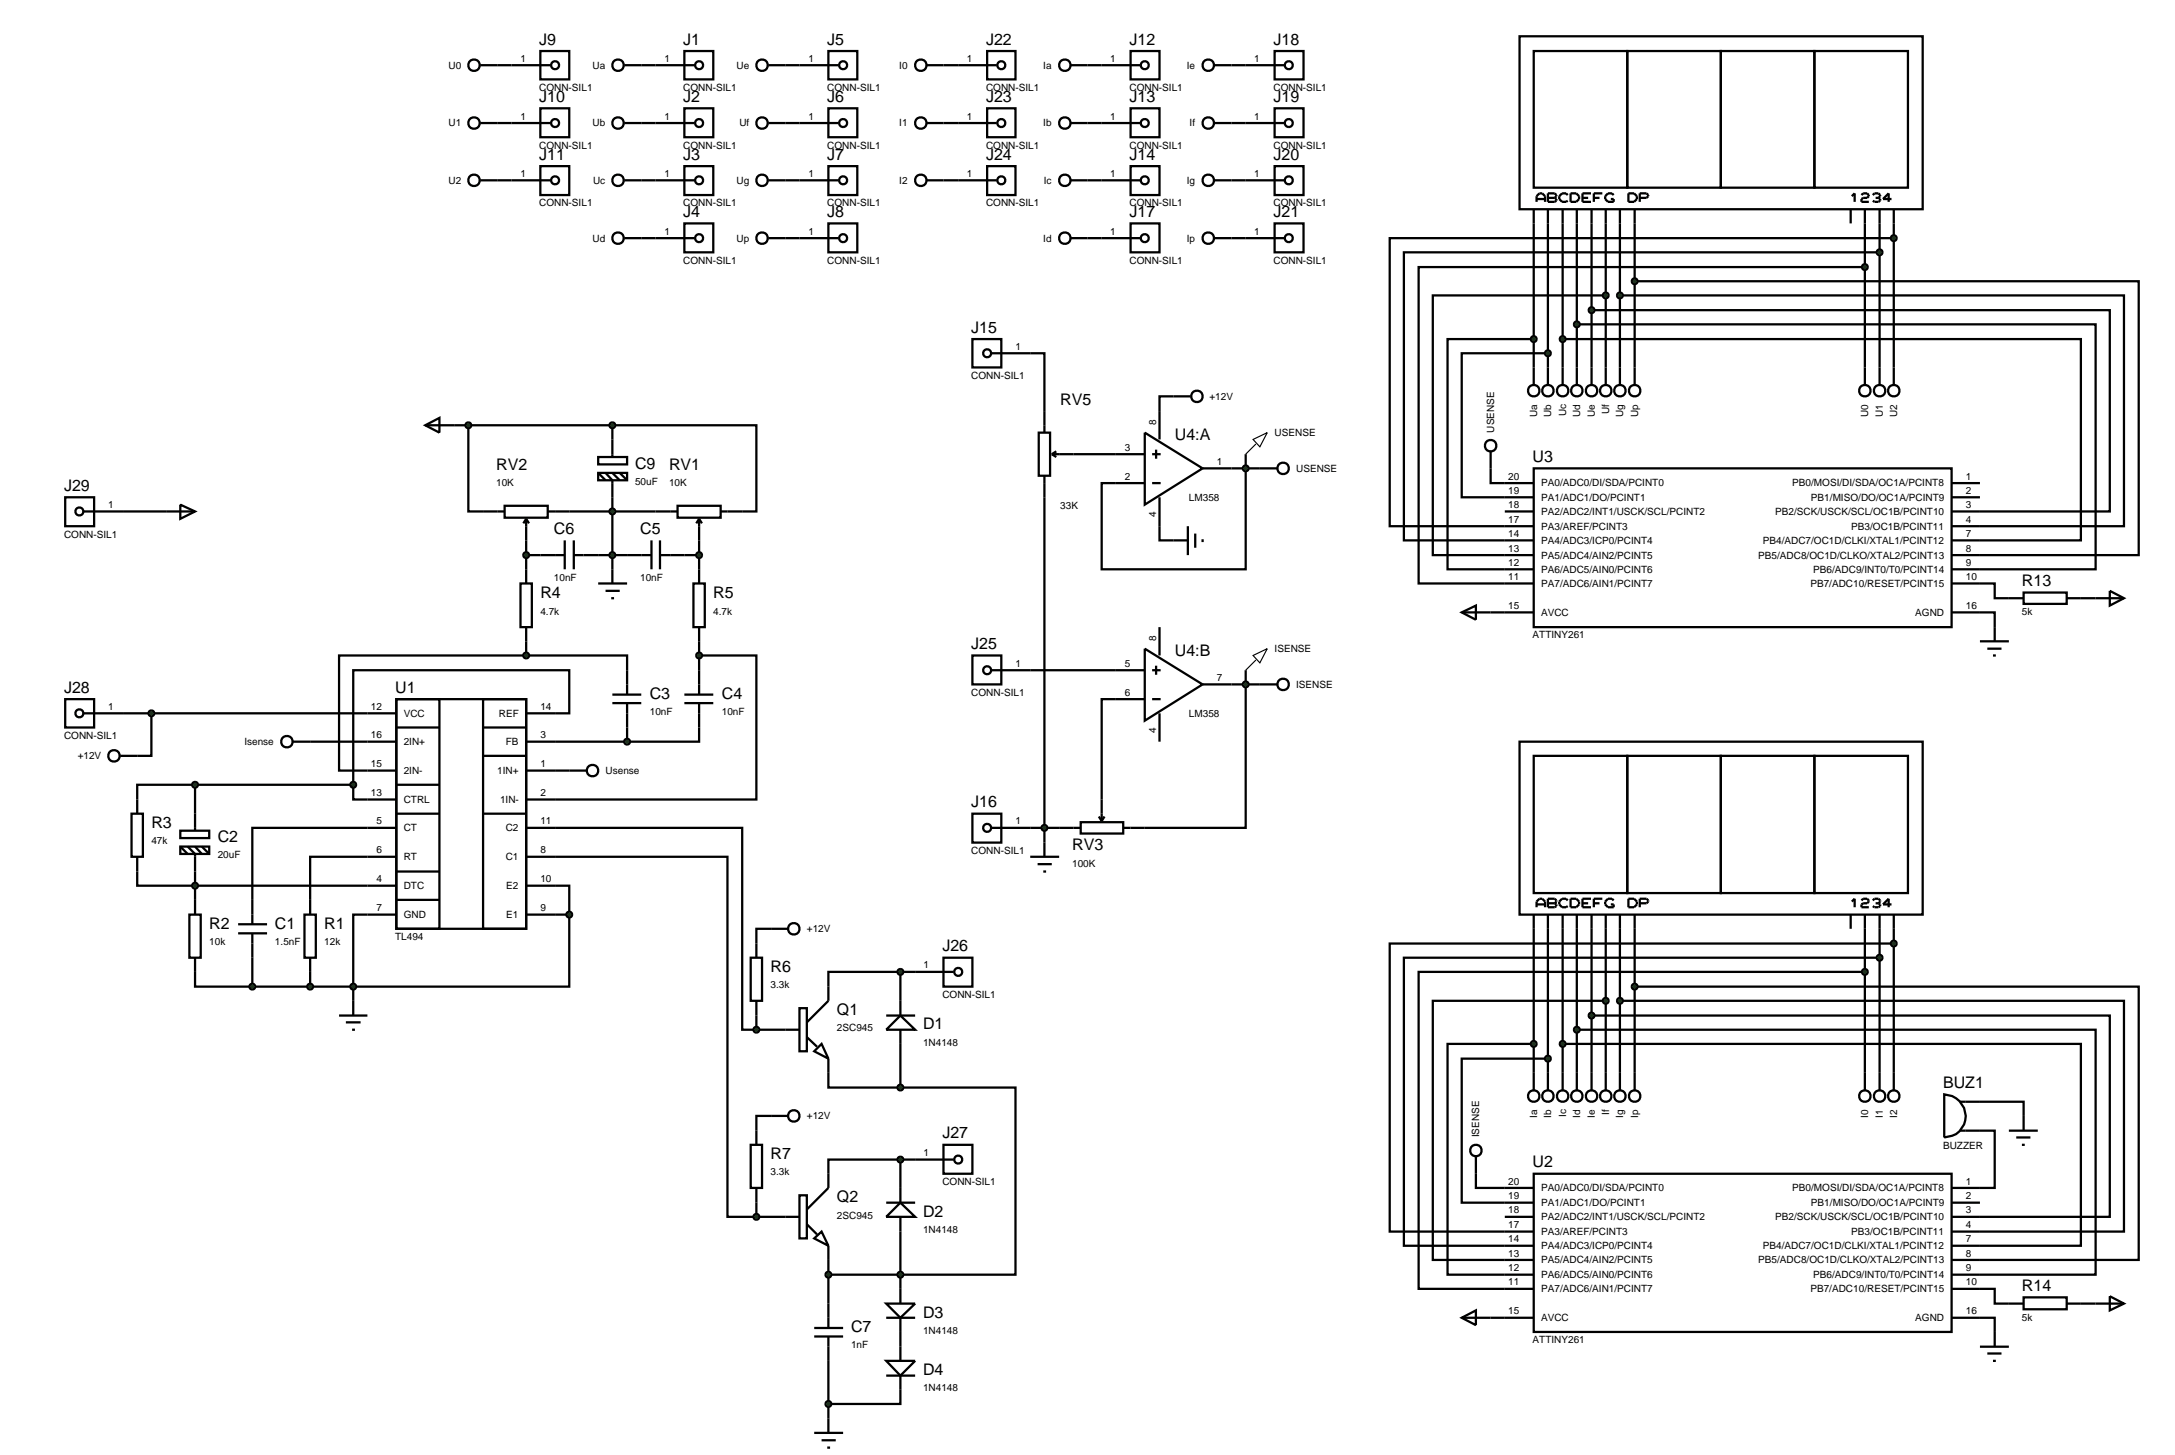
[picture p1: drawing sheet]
<svg xmlns="http://www.w3.org/2000/svg" width="384mm" height="257mm" viewBox="0 0 384 257" stroke-linecap="round" stroke-linejoin="round" font-family="sans-serif">
<g fill="none" stroke="#000" stroke-width=".4">
<path d="M84.7 11.5h12.4M95.3 9h5.1v5h-5.1zM95.3 19.1h5.1v5.1h-5.1zM110.1 11.5h12.4M120.7 9h5.1v5h-5.1zM120.7 19.1h5.1v5.1h-5.1zM135.5 11.5h12.4M146.1 9h5.1v5h-5.1zM146.1 19.1h5.1v5.1h-5.1zM166.4 11.5h2.6M191.8 11.5h2.5M217.2 11.5h2.5"/>
<path d="M268 6.4h71.1v30.5h-71.1zM270.5 9h16.5v24.1h-16.5zM287 9h16.5v24.1h-16.5zM303.5 9h16.5v24.1h-16.5zM320 9h16.5v24.1h-16.5zM84.7 21.7h12.4M84.7 31.8h12.4M95.3 29.3h5.1v5.1h-5.1zM110.1 21.7h12.4M110.1 31.8h12.4M120.7 29.3h5.1v5.1h-5.1zM120.7 39.4h5.1v5.1h-5.1z"/>
<path d="M135.5 21.7h12.4M135.5 31.8h12.4M146.1 29.3h5.1v5.1h-5.1zM146.1 39.4h5.1v5.1h-5.1zM166.4 21.7h2.6M166.4 31.8h2.6M191.8 21.7h2.5M191.8 31.8h2.5M217.2 21.7h2.5M217.2 31.8h2.5M270.5 36.9v31M271 35.6v-1l.5-.5h.5l.5 .5v1"/>
<path d="M271 35.1h1.5M273 34.1h1.2l.3 .3v.2l-.3 .3 .3 .2v.3l-.3 .2h-1.2zM273 36.9v31M273 34.9h1.2M275.6 36.9v31M276.5 34.4l-.3-.3h-.7l-.5 .5v.5l.5 .5h.7l.3-.2M277 34.1h1l.5 .5v.5l-.5 .5h-1zM278.1 36.9v31M279.1 34.9h1M280.6 34.1h-1.5v1.5h1.5M280.7 36.9v31M281.1 34.9h1"/>
<path d="M282.6 34.1h-1.5v1.5M283.2 36.9v31M284.6 34.4l-.3-.3h-.7l-.5 .5v.5l.5 .5h1v-.5h-.5M285.7 36.9v31M287.2 34.1h1l.5 .5v.5l-.5 .5h-1zM288.3 36.9v31M289.2 34.9h1.2l.3-.3v-.2l-.3-.3h-1.2v1.5M326.4 36.9v2.5M326.6 34.6l.5-.5v1.5M328.3 34.4l.3-.3h.7l.3 .3v.2l-.3 .3h-.7l-.3 .2v.5h1.3M328.9 36.9v31M330.3 34.4l.3-.3h.7l.3 .3v.2l-.3 .3"/>
<path d="M330.8 34.9h.5M331.3 34.9l.3 .2v.3l-.3 .2h-.7l-.3-.2M331.5 36.9v31M333.6 35.1h-1.5l1-1v1.5M334 36.9v31M110.1 42h12.4M135.5 42h12.4M191.8 42h2.5M217.2 42h2.5M270.5 59.8h-15.2v40.6h15.2M275.6 59.8h91.4v35.5h-22.8M278.1 57.2h91.5v43.2h-25.4"/>
<path d="M280.7 54.7h91.4v35.5h-27.9M283.2 52.1h-30.5v45.8h17.8M285.7 52.1h88.9v40.7h-30.4M288.3 49.6h88.9v48.3h-33M328.9 47.1h-78.7v55.8h20.3M331.5 44.5h-83.9v50.8h22.9M334 42h-88.9v50.8h25.4M80.1 75h27.9M82.6 75v15.2h2.6M108 75h25.4v15.2h-2.5M108 75v2.5M181.7 62.3h2.5v10.2"/>
<path d="M207 69.9h-2.5v2.6M273 62.3h-15.2v25.4h12.7M21.7 90.2h7.6M92.8 97.9h2.5M92.8 95.3v5.1M100.4 90.2h15.2M105.5 97.9h5.1M108 87.7v12.7M120.7 97.9h2.6M123.3 95.3v5.1M184.2 87.7v60.9M189.3 80.1h7.5"/>
<path d="M204.5 92.8v2.5h2.5M217.2 82.6h5M219.7 80.1v20.3h-25.4v-15.2h2.5M262.9 82.6v2.6h7.6M265.4 90.2h5.1M270.5 82.6h73.7v28h-73.7zM344.2 85.2h5M344.2 87.7h5M92.8 115.6h-33v20.3h10.1M92.8 115.6h17.8v2.6M92.8 113.1v2.5M123.3 115.6h10.1v25.4h-40.6"/>
<path d="M123.3 113.1v5.1M181.7 118.2h15.1M219.7 118.2v27.8h-17.8M262.9 108h7.6M344.2 108h7.6v5.1M344.2 102.9h7.6v2.6h2.5M349.2 113.1h5.1M350.5 114.4h2.5M351.5 115.6h.5M367 105.5h2.6M21.7 125.8h48.2M26.7 125.8v7.5h-2.5"/>
<path d="M34.4 138.4h-10.2v2.6M34.4 138.4v5.1M34.4 138.4h27.9M54.7 130.8h15.2M62.3 138.4v2.6h7.6M69.9 123.3h22.9v40.5h-22.9zM69.9 123.3h7.6v40.5h-7.6zM69.9 138.4h7.6M69.9 128.3h7.6M85.2 123.3h7.6v40.5h-7.6zM85.2 128.3h7.6M85.2 133.3h7.6"/>
<path d="M92.8 125.8h7.6v-7.6h-38.1v20.2M92.8 130.8h17.8M92.8 135.9h7.6M110.6 128.3v2.5M123.3 128.3v2.5h-12.7M196.8 123.3h-2.5v17.7M217.2 120.7h5M24.2 153.7v2.5h45.7M34.4 153.7v5M69.9 151.1h-15.2v7.6M69.9 146h-25.4v12.7M69.9 143.5h7.6"/>
<path d="M69.9 158.7h7.6M69.9 153.7h7.6M85.2 143.5h7.6M92.8 156.2h7.6v5.1M92.8 146h38.1v35.6h2.5M92.8 151.1h35.5v63.5h5.1M181.7 146h5.1M34.4 171.4v2.6h10.1M44.5 174h17.8M44.5 168.9v5.1M54.7 171.4v2.6M62.3 174v2.5"/>
<path d="M69.9 161.3h-7.6v12.7M92.8 161.3h7.6M100.4 161.3v12.7h-38.1M133.4 179.1v2.5M136 163.8h-2.6v2.6M158.8 171.4h-12.7v2.6M158.8 171.4h2.6M158.8 171.4v5.1M270.5 163.8v25.4M273 163.8v25.4M275.6 163.8v25.4M278.1 163.8v25.4"/>
<path d="M280.7 179.1h91.4v35.5h-22.9M280.7 163.8v25.4M283.2 176.5h-30.5v45.7h12.7M283.2 163.8v25.4M285.7 176.5h88.9v40.7h-25.4M285.7 163.8v25.4M288.3 174h88.9v48.2h-28M288.3 163.8v25.4M328.9 171.4h-78.7v55.9h15.2M328.9 163.8v25.4M331.5 168.9h-83.9v50.8h17.8M331.5 163.8v25.4"/>
<path d="M334 166.4h-88.9v50.8h20.3M334 163.8v25.4M133.4 181.6h5.1M136 196.8h-2.6v2.6M146.1 189.2v2.6h12.7M158.8 191.8h20.3v33h-33M158.8 184.1v7.7M270.5 184.1h-15.2v40.7h10.1M273 186.7h-15.2v25.4h7.6M275.6 184.1h91.4v35.6h-17.8M278.1 181.6h91.5v43.2h-20.4M349.2 199.4h2.6v10.1h-2.6"/>
<path d="M349.2 194.3h7.7v2.5M133.4 212.1v2.5M133.4 214.6h5.1M158.8 204.5h-12.7v2.5M158.8 204.5v5M158.8 217.2v10.1M158.8 204.5h2.6M260.3 207v2.5h5.1M146.1 222.2v7.7M158.8 234.9v2.6M262.9 232.4h2.5M349.2 232.4h2.6v2.5"/>
<path d="M349.2 227.3h2.6v2.6h2.5M367 229.9h2.6M146.1 240v10.2M158.8 245.1v2.5h-12.7"/>
<circle cx="83.6" cy="11.5" r="1.01"/>
<circle cx="97.9" cy="11.5" r=".7"/>
<circle cx="109" cy="11.5" r="1.01"/>
<circle cx="123.3" cy="11.5" r=".7"/>
<circle cx="134.4" cy="11.5" r="1.01"/>
<circle cx="148.7" cy="11.5" r=".7"/>
<circle cx="83.6" cy="31.8" r="1.01"/>
<circle cx="83.6" cy="21.7" r="1.01"/>
<circle cx="97.9" cy="31.8" r=".7"/>
<circle cx="97.9" cy="21.7" r=".7"/>
<circle cx="109" cy="31.8" r="1.01"/>
<circle cx="109" cy="21.7" r="1.01"/>
<circle cx="123.3" cy="31.8" r=".7"/>
<circle cx="123.3" cy="21.7" r=".7"/>
<circle cx="134.4" cy="31.8" r="1.01"/>
<circle cx="134.4" cy="21.7" r="1.01"/>
<circle cx="148.7" cy="31.8" r=".7"/>
<circle cx="148.7" cy="21.7" r=".7"/>
<circle cx="109" cy="42" r="1.01"/>
<circle cx="123.3" cy="42" r=".7"/>
<circle cx="134.4" cy="42" r="1.01"/>
<circle cx="148.7" cy="42" r=".7"/>
<circle cx="270.5" cy="68.9" r="1.01"/>
<circle cx="273" cy="68.9" r="1.01"/>
<circle cx="275.6" cy="68.9" r="1.01"/>
<circle cx="278.1" cy="68.9" r="1.01"/>
<circle cx="280.7" cy="68.9" r="1.01"/>
<circle cx="283.2" cy="68.9" r="1.01"/>
<circle cx="285.7" cy="68.9" r="1.01"/>
<circle cx="288.3" cy="68.9" r="1.01"/>
<circle cx="328.9" cy="68.9" r="1.01"/>
<circle cx="331.5" cy="68.9" r="1.01"/>
<circle cx="334" cy="68.9" r="1.01"/>
</g>
<g fill="#004000" stroke="#000" stroke-width=".4">
<path d="M270.2 59.4l.3-.1-.5 .5zM270.5 59.3l.4 .2 .1 .3zM270.5 60.3l.5-.5-.2 .4zM270 59.8l.5 .5-.3-.1z"/>
<path d="M272.7 61.9l.3-.1-.5 .5zM273 61.8l.3 .1 .2 .4zM273 62.8l.5-.5-.2 .4zM272.5 62.3l.5 .5-.4-.2z"/>
<path d="M275.3 59.4l.3-.1-.5 .5zM275.6 59.3l.4 .2 .1 .3zM275.6 60.3l.5-.5-.2 .4zM275.1 59.8l.5 .5-.3-.1z"/>
<path d="M277.8 56.8l.3-.1-.5 .5zM278.1 56.7l.4 .2 .1 .3zM278.6 57.2l-.1 .3-.4 .2zM277.6 57.2l.5 .5-.4-.2z"/>
<path d="M280.3 54.4l.4-.2-.5 .5zM280.7 54.2l.3 .1 .2 .4zM280.7 55.2l.5-.5-.1 .3zM280.2 54.7l.5 .5-.4-.2z"/>
<path d="M282.8 51.8l.4-.2-.5 .5zM283.2 51.6l.3 .1 .2 .4zM283.2 52.6l.5-.5-.2 .4zM282.7 52.1l.5 .5-.3-.1z"/>
<path d="M285.3 51.8l.4-.2-.5 .5zM285.7 51.6l.3 .1 .2 .4zM285.7 52.6l.5-.5-.2 .4zM285.2 52.1l.5 .5-.4-.2z"/>
<path d="M288 49.2l.3-.1-.5 .5zM288.3 49.1l.3 .1 .2 .4zM288.3 50.1l.5-.5-.1 .3zM287.8 49.6l.5 .5-.4-.2z"/>
<path d="M328.6 46.7l.3-.1-.5 .5zM328.9 46.6l.4 .2 .1 .3zM328.9 47.6l.5-.5-.1 .3zM328.4 47.1l.5 .5-.4-.2z"/>
<path d="M331.2 44.1l.3-.1-.5 .5zM331.5 44l.4 .2 .1 .3zM332 44.5l-.1 .3-.4 .2zM331 44.5l.5 .5-.4-.2z"/>
<path d="M333.6 41.7l.4-.2-.5 .5zM334 41.5l.3 .1 .2 .4zM334 42.5l.5-.5-.2 .4zM333.5 42l.5 .5-.3-.1z"/>
</g>
<g fill="#004000">
<path d="M270.5 59.3l.5 .5-.5 .5-.5-.5z"/>
<path d="M273 61.8l.5 .5-.5 .5-.5-.5z"/>
<path d="M275.6 59.3l.5 .5-.5 .5-.5-.5z"/>
<path d="M278.1 56.7l.5 .5-.5 .5-.5-.5z"/>
<path d="M280.2 54.7l.5-.5 .5 .5-.5 .5z"/>
<path d="M282.7 52.1l.5-.5 .5 .5-.5 .5z"/>
<path d="M285.2 52.1l.5-.5 .5 .5-.5 .5z"/>
<path d="M287.8 49.6l.5-.5 .5 .5-.5 .5z"/>
<path d="M328.9 46.6l.5 .5-.5 .5-.5-.5z"/>
<path d="M331.5 44l.5 .5-.5 .5-.5-.5z"/>
<path d="M333.5 42l.5-.5 .5 .5-.5 .5z"/>
</g>
<g fill="none" stroke="#000" stroke-width=".4">
<path d="M163.4 11.5h3M169 11.5h6.8M174.1 9h5v5h-5zM174.1 19.1h5v5.1h-5zM188.8 11.5h3M194.3 11.5h6.8M199.4 9h5.1v5h-5.1zM199.4 19.1h5.1v5.1h-5.1zM214.1 11.5h3.1M219.7 11.5h6.8M224.8 9h5.1v5h-5.1zM224.8 19.1h5.1v5.1h-5.1z"/>
<path d="M163.4 21.7h3M163.4 31.8h3M169 21.7h6.8M169 31.8h6.8M174.1 29.3h5v5.1h-5zM188.8 21.7h3M188.8 31.8h3M194.3 21.7h6.8M194.3 31.8h6.8M199.4 29.3h5.1v5.1h-5.1zM199.4 39.4h5.1v5.1h-5.1zM214.1 21.7h3.1"/>
<path d="M214.1 31.8h3.1M219.7 21.7h6.8M219.7 31.8h6.8M224.8 29.3h5.1v5.1h-5.1zM224.8 39.4h5.1v5.1h-5.1zM188.8 42h3M194.3 42h6.8M214.1 42h3.1M219.7 42h6.8M268 130.8h71.1v30.5h-71.1zM270.5 133.3h16.5v24.2h-16.5zM287 133.3h16.5v24.2h-16.5z"/>
<path d="M303.5 133.3h16.5v24.2h-16.5zM320 133.3h16.5v24.2h-16.5zM271 160v-1l.5-.5h.5l.5 .5v1M271 159.5h1.5M273 158.5h1.2l.3 .3v.2l-.3 .3 .3 .2v.3l-.3 .2h-1.2zM273 159.3h1.2M276.5 158.8l-.3-.3h-.7l-.5 .5v.5l.5 .5h.7l.3-.2M277 158.5h1l.5 .5v.5l-.5 .5h-1zM279.1 159.3h1M280.6 158.5h-1.5v1.5h1.5M281.1 159.3h1M282.6 158.5h-1.5v1.5"/>
<path d="M284.6 158.8l-.3-.3h-.7l-.5 .5v.5l.5 .5h1v-.5h-.5M287.2 158.5h1l.5 .5v.5l-.5 .5h-1zM289.2 159.3h1.2l.3-.3v-.2l-.3-.3h-1.2v1.5M326.6 159l.5-.5v1.5M328.3 158.8l.3-.3h.7l.3 .3v.2l-.3 .3h-.7l-.3 .2v.5h1.3M330.3 158.8l.3-.3h.7l.3 .3v.2l-.3 .3M330.8 159.3h.5M331.3 159.3l.3 .2v.3l-.3 .2h-.7l-.3-.2M333.6 159.5h-1.5l1-1v1.5M270.5 161.3v2.5M273 161.3v2.5M275.6 161.3v2.5"/>
<path d="M278.1 161.3v2.5M280.7 161.3v2.5M283.2 161.3v2.5M285.7 161.3v2.5M288.3 161.3v2.5M326.4 161.3v2.5M328.9 161.3v2.5M331.5 161.3v2.5M334 161.3v2.5M270.5 189.2v3.1M273 189.2v3.1M275.6 189.2v3.1"/>
<path d="M278.1 189.2v3.1M280.7 189.2v3.1M283.2 189.2v3.1M285.7 189.2v3.1M288.3 189.2v3.1M328.9 189.2v3.1M331.5 189.2v3.1M334 189.2v3.1M265.4 209.5h5.1M265.4 212.1h5.1M265.4 217.2h5.1M265.4 214.6h5.1"/>
<path d="M265.4 219.7h5.1M270.5 207h73.7v27.9h-73.7zM344.2 209.5h5M344.2 212.1h5M344.2 217.2h5M344.2 214.6h5M344.2 219.7h5M265.4 227.3h5.1M265.4 224.8h5.1M265.4 222.2h5.1M265.4 232.4h5.1M344.2 227.3h5"/>
<path d="M344.2 224.8h5M344.2 222.2h5M344.2 232.4h5M349.2 237.5h5.1M350.5 238.7h2.5M351.8 234.9v2.6M351.5 240h.5"/>
<circle cx="162.4" cy="11.5" r="1.01"/>
<circle cx="176.6" cy="11.5" r=".7"/>
<circle cx="187.8" cy="11.5" r="1.01"/>
<circle cx="201.9" cy="11.5" r=".7"/>
<circle cx="213.1" cy="11.5" r="1.01"/>
<circle cx="227.3" cy="11.5" r=".7"/>
<circle cx="162.4" cy="21.7" r="1.01"/>
<circle cx="162.4" cy="31.8" r="1.01"/>
<circle cx="176.6" cy="31.8" r=".7"/>
<circle cx="176.6" cy="21.7" r=".7"/>
<circle cx="187.8" cy="21.7" r="1.01"/>
<circle cx="187.8" cy="31.8" r="1.01"/>
<circle cx="201.9" cy="31.8" r=".7"/>
<circle cx="201.9" cy="21.7" r=".7"/>
<circle cx="213.1" cy="21.7" r="1.01"/>
<circle cx="213.1" cy="31.8" r="1.01"/>
<circle cx="227.3" cy="31.8" r=".7"/>
<circle cx="227.3" cy="21.7" r=".7"/>
<circle cx="187.8" cy="42" r="1.01"/>
<circle cx="201.9" cy="42" r=".7"/>
<circle cx="213.1" cy="42" r="1.01"/>
<circle cx="227.3" cy="42" r=".7"/>
<circle cx="270.5" cy="193.3" r="1.01"/>
<circle cx="273" cy="193.3" r="1.01"/>
<circle cx="275.6" cy="193.3" r="1.01"/>
<circle cx="278.1" cy="193.3" r="1.01"/>
<circle cx="280.7" cy="193.3" r="1.01"/>
<circle cx="283.2" cy="193.3" r="1.01"/>
<circle cx="285.7" cy="193.3" r="1.01"/>
<circle cx="288.3" cy="193.3" r="1.01"/>
<circle cx="328.9" cy="193.3" r="1.01"/>
<circle cx="331.5" cy="193.3" r="1.01"/>
<circle cx="334" cy="193.3" r="1.01"/>
</g>
<g fill="#004000" stroke="#000" stroke-width=".4">
<path d="M270.1 183.8l.4-.2-.5 .5zM270.5 183.6l.3 .1 .2 .4zM271 184.1l-.1 .3-.4 .2zM270 184.1l.5 .5-.4-.2z"/>
<path d="M272.7 186.3l.3-.1-.5 .5zM273 186.2l.3 .1 .2 .4zM273 187.2l.5-.5-.1 .3zM272.5 186.7l.5 .5-.4-.2z"/>
<path d="M275.2 183.8l.4-.2-.5 .5zM275.6 183.6l.3 .1 .2 .4zM276.1 184.1l-.1 .3-.4 .2zM275.1 184.1l.5 .5-.4-.2z"/>
<path d="M277.8 181.2l.3-.1-.5 .5zM278.1 181.1l.4 .2 .1 .3zM278.6 181.6l-.1 .3-.4 .2zM277.6 181.6l.5 .5-.4-.2z"/>
<path d="M280.4 178.7l.3-.1-.5 .5zM280.7 178.6l.4 .2 .1 .3zM281.2 179.1l-.1 .3-.4 .2zM280.2 179.1l.5 .5-.4-.2z"/>
<path d="M282.8 176.2l.4-.2-.5 .5zM283.2 176l.4 .2 .1 .3zM283.2 177l.5-.5-.2 .4zM282.7 176.5l.5 .5-.3-.1z"/>
<path d="M285.3 176.2l.4-.2-.5 .5zM285.7 176l.4 .2 .1 .3zM285.7 177l.5-.5-.2 .4zM285.2 176.5l.5 .5-.4-.2z"/>
<path d="M287.9 173.7l.4-.2-.5 .5zM288.3 173.5l.3 .1 .2 .4zM288.8 174l-.1 .3-.4 .2zM287.8 174l.5 .5-.4-.2z"/>
<path d="M328.6 171l.3-.1-.5 .5zM328.9 170.9l.4 .2 .1 .3zM329.4 171.4l-.1 .3-.4 .2zM328.4 171.4l.5 .5-.4-.2z"/>
<path d="M331.2 168.5l.3-.1-.5 .5zM331.5 168.4l.4 .2 .1 .3zM332 168.9l-.1 .3-.4 .2zM331 168.9l.5 .5-.4-.2z"/>
<path d="M333.6 166.1l.4-.2-.5 .5zM334 165.9l.4 .2 .1 .3zM334 166.9l.5-.5-.2 .4zM333.5 166.4l.5 .5-.3-.1z"/>
</g>
<g fill="#004000">
<path d="M270 184.1l.5-.5 .5 .5-.5 .5z"/>
<path d="M273 186.2l.5 .5-.5 .5-.5-.5z"/>
<path d="M275.1 184.1l.5-.5 .5 .5-.5 .5z"/>
<path d="M278.1 181.1l.5 .5-.5 .5-.5-.5z"/>
<path d="M280.7 178.6l.5 .5-.5 .5-.5-.5z"/>
<path d="M282.7 176.5l.5-.5 .5 .5-.5 .5z"/>
<path d="M285.7 176l.5 .5-.5 .5-.5-.5z"/>
<path d="M287.8 174l.5-.5 .5 .5-.5 .5z"/>
<path d="M328.9 170.9l.5 .5-.5 .5-.5-.5z"/>
<path d="M331.5 168.4l.5 .5-.5 .5-.5-.5z"/>
<path d="M333.5 166.4l.5-.5 .5 .5-.5 .5z"/>
</g>
<path d="M34.4 158.7v2.6M54.7 158.7v2.6M33.4 161.3h2v7.6h-2zM34.4 168.9v2.5M53.7 161.3h2v7.6h-2zM54.7 168.9v2.5M59.8 179.1h5M62.3 176.5v2.6M61 180.3h2.6M62.1 181.6h.5" fill="none" stroke="#000" stroke-width=".4"/>
<path d="M62 173.6l.3-.1-.5 .5zM62.3 173.5l.3 .1 .2 .4zM62.8 174l-.1 .3-.4 .2zM61.8 174l.5 .5-.4-.2z" fill="#004000" stroke="#000" stroke-width=".4"/>
<path d="M61.8 174l.5-.5 .5 .5-.5 .5z" fill="#004000"/>
<g fill="none" stroke="#000" stroke-width=".4">
<path d="M23.2 143.5h2v7.6h-2zM24.2 141v2.5M24.2 151.1v2.6M31.8 146.5h5.1v1.3h-5.1zM31.8 149.3h5.1v1.3h-5.1zM31.8 149.3l1.3 1.3M33.1 149.3l1.3 1.3v3.1M34.4 143.5v3M34.4 149.3l1.2 1.3M35.6 149.3l1.3 1.3M44.5 158.7v4.3M42 163h5.1"/>
<path d="M42 164.6h5.1M44.5 164.6v4.3"/>
</g>
<g fill="#004000" stroke="#000" stroke-width=".4">
<path d="M100.1 160.9l.3-.1-.5 .5zM100.4 160.8l.3 .1 .2 .4zM100.9 161.3l-.1 .3-.4 .2zM99.9 161.3l.5 .5-.4-.2z"/>
<path d="M54.4 173.6l.3-.1-.5 .5zM54.7 173.5l.3 .1 .2 .4zM55.2 174l-.2 .4-.3 .1zM54.2 174l.5 .5-.4-.2z"/>
<path d="M44.1 173.7l.4-.2-.5 .5zM44.5 173.5l.4 .2 .1 .3zM45 174l-.1 .3-.4 .2zM44 174l.5 .5-.3-.1z"/>
</g>
<g fill="#004000">
<path d="M99.9 161.3l.5-.5 .5 .5-.5 .5z"/>
<path d="M54.7 173.5l.5 .5-.5 .5-.5-.5z"/>
<path d="M44 174l.5-.5 .5 .5-.5 .5z"/>
</g>
<g fill="none" stroke="#000" stroke-width=".4">
<path d="M115.6 90.2h3.9M119.5 89.2h7.6v2.1h-7.6zM123.3 91.5l-.5 .8M123.3 91.5l.5 .8M123.3 91.5v3.8M127.1 90.2h3.8M110.6 118.2v4.3M123.3 118.2v4.3M108 124h5.1M108 122.5h5.1M110.6 124v4.3M120.7 124h5.1"/>
<path d="M120.7 122.5h5.1M123.3 124v4.3"/>
</g>
<path d="M110.2 130.5l.4-.2-.5 .5zM110.6 130.3l.4 .2 .1 .3zM110.6 131.3l.5-.5-.1 .3zM110.1 130.8l.5 .5-.3-.1z" fill="#004000" stroke="#000" stroke-width=".4"/>
<path d="M110.6 130.3l.5 .5-.5 .5-.5-.5z" fill="#004000"/>
<path d="M110.6 97.9h4.3M114.9 95.3v5.1M116.4 95.3v5.1M116.4 97.9h4.3M91.8 102.9h2v7.7h-2zM92.8 100.4v2.5M92.8 110.6v2.5M122.3 102.9h2v7.7h-2zM123.3 100.4v2.5M123.3 110.6v2.5" fill="none" stroke="#000" stroke-width=".4"/>
<path d="M122.9 97.6l.4-.2-.5 .5zM123.3 97.4l.4 .2 .1 .3zM123.8 97.9l-.1 .3-.4 .2zM122.8 97.9l.5 .5-.3-.1z" fill="#004000" stroke="#000" stroke-width=".4"/>
<path d="M122.8 97.9l.5-.5 .5 .5-.5 .5z" fill="#004000"/>
<path d="M85.2 90.2h3.8M89 89.2h7.6v2.1h-7.6zM92.8 91.5l.5 .8M92.8 91.5l-.5 .8M92.8 91.5v3.8M95.3 97.9h4.3M96.6 90.2h3.8M99.6 95.3v5.1M101.2 95.3v5.1M101.2 97.9h4.3" fill="none" stroke="#000" stroke-width=".4"/>
<path d="M107.7 97.5l.3-.1-.5 .5zM108 97.4l.4 .2 .1 .3zM108 98.4l.5-.5-.1 .3zM107.5 97.9l.5 .5-.3-.1z" fill="#004000" stroke="#000" stroke-width=".4"/>
<path d="M108 97.4l.5 .5-.5 .5-.5-.5z" fill="#004000"/>
<path d="M105.5 102.9h5.1M106.8 104.2h2.5M107.8 105.5h.5M108 100.4v2.5" fill="none" stroke="#000" stroke-width=".4"/>
<g fill="#004000" stroke="#000" stroke-width=".4">
<path d="M92.5 97.5l.3-.1-.5 .5zM92.8 97.4l.3 .1 .2 .4zM92.8 98.4l.5-.5-.2 .4zM92.3 97.9l.5 .5-.4-.2z"/>
<path d="M92.5 115.2l.3-.1-.5 .5zM92.8 115.1l.3 .1 .2 .4zM93.3 115.6l-.2 .4-.3 .1zM92.3 115.6l.5 .5-.3-.1z"/>
<path d="M34 155.9l.4-.2-.5 .5zM34.4 155.7l.4 .2 .1 .3zM34.4 156.7l.5-.5-.1 .3zM33.9 156.2l.5 .5-.3-.1z"/>
<path d="M34 138.1l.4-.2-.5 .5zM34.4 137.9l.4 .2 .1 .3zM34.4 138.9l.5-.5-.1 .3zM33.9 138.4l.5 .5-.3-.1z"/>
<path d="M61.9 138.1l.4-.2-.5 .5zM62.3 137.9l.4 .2 .1 .3zM62.3 138.9l.5-.5-.2 .4zM61.8 138.4l.5 .5-.4-.2z"/>
</g>
<g fill="#004000">
<path d="M92.8 97.4l.5 .5-.5 .5-.5-.5z"/>
<path d="M92.3 115.6l.5-.5 .5 .5-.5 .5z"/>
<path d="M33.9 156.2l.5-.5 .5 .5-.5 .5z"/>
<path d="M33.9 138.4l.5-.5 .5 .5-.5 .5z"/>
<path d="M61.8 138.4l.5-.5 .5 .5-.5 .5z"/>
</g>
<g fill="none" stroke="#000" stroke-width=".4">
<path d="M201.9 76.3l10.2 6.3-10.2 6.4zM203.9 79.3v1.6M204.5 72.5v5M196.8 85.2h5.1M196.8 80.1h5.1M203.2 85.2h1.5M203.2 80.1h1.5M204.5 87.7v5.1M207 95.3h2.5M209.5 92.8v5.1M210.8 94.1v2.5M212.1 82.6h5.1"/>
<path d="M212.1 95.1v.5M196.8 118.2h5.1M201.9 114.4l10.2 6.3-10.2 6.4zM203.2 118.2h1.5M203.9 117.4v1.6M204.5 110.6v5M51.6 130.8h3.1M100.4 135.9h3.1M196.8 123.3h5.1M203.2 123.3h1.5M204.5 125.8v5M212.1 120.7h5.1"/>
<path d="M181.7 151.1h5.1M183 152.4h2.5M184 153.7h.5M184.2 148.6v2.5"/>
<circle cx="50.6" cy="130.8" r="1.01"/>
<circle cx="104.5" cy="135.9" r="1.01"/>
</g>
<path d="M183.8 145.7l.4-.2-.5 .5zM184.2 145.5l.4 .2 .1 .3zM184.7 146l-.1 .3-.4 .2zM183.7 146l.5 .5-.3-.1z" fill="#004000" stroke="#000" stroke-width=".4"/>
<path d="M183.7 146l.5-.5 .5 .5-.5 .5z" fill="#004000"/>
<g fill="none" stroke="#000" stroke-width=".4">
<path d="M222.2 82.6h3.1"/>
<circle cx="226.3" cy="82.6" r="1.01"/>
</g>
<path d="M219.4 82.2l.3-.1-.5 .5zM219.7 82.1l.4 .2 .1 .3zM219.7 83.1l.5-.5-.1 .3zM219.2 82.6l.5 .5-.3-.1z" fill="#004000" stroke="#000" stroke-width=".4"/>
<path d="M219.7 82.1l.5 .5-.5 .5-.5-.5z" fill="#004000"/>
<g fill="none" stroke="#000" stroke-width=".4">
<path d="M222.2 120.7h3.1"/>
<circle cx="226.3" cy="120.7" r="1.01"/>
</g>
<g fill="#004000" stroke="#000" stroke-width=".4">
<path d="M219.4 120.3l.3-.1-.5 .5zM219.7 120.2l.4 .2 .1 .3zM219.7 121.2l.5-.5-.1 .3zM219.2 120.7l.5 .5-.3-.1z"/>
<path d="M122.9 115.3l.4-.2-.5 .5zM123.3 115.1l.3 .1 .2 .4zM123.8 115.6l-.1 .3-.4 .2zM122.8 115.6l.5 .5-.3-.1z"/>
</g>
<g fill="#004000">
<path d="M219.7 120.2l.5 .5-.5 .5-.5-.5z"/>
<path d="M122.8 115.6l.5-.5 .5 .5-.5 .5z"/>
</g>
<path d="M221 77.5l2.5-1.2-1.3 2.5zM221.5 78.3l-1.8 1.8M221 115.6l2.5-1.2-1.3 2.5zM221.5 116.4l-1.8 1.8" fill="none" stroke="#000" stroke-width=".2"/>
<g fill="none" stroke="#000" stroke-width=".4">
<path d="M171.5 59.8h5.1v5h-5.1zM108 77.5v3.1M174.8 62.3h6.9M262.9 79.6v3M29.3 90.2h5.1M31.8 89l2.6 1.2-2.6 1.3zM105.5 80.6h5.1v1.3h-5.1zM105.5 83.4h5.1v1.3h-5.1zM105.5 83.4l1.3 1.3M106.8 83.4l1.2 1.3v3M108 83.4l1.3 1.3M109.3 83.4l1.3 1.3"/>
<path d="M171.5 115.6h5.1v5.1h-5.1zM174.8 118.2h6.9M354.3 105.5h2.6M356.9 104.5h7.6v2h-7.6zM364.5 105.5h2.5M11.5 123.3h5.1v5h-5.1zM14.8 125.8h6.9M171.5 143.5h5.1v5.1h-5.1zM174.8 146h6.9M161.4 171.4h6.8M166.4 168.9h5.1v5.1h-5.1zM161.4 204.5h6.8"/>
<path d="M166.4 201.9h5.1v5.1h-5.1zM260.3 203.9v3.1M354.3 229.9h2.6M356.9 228.8h7.6v2.1h-7.6zM364.5 229.9h2.5"/>
<circle cx="174.1" cy="62.3" r=".7"/>
<circle cx="262.9" cy="78.6" r="1.01"/>
<circle cx="174.1" cy="118.2" r=".7"/>
<circle cx="14" cy="125.8" r=".7"/>
<circle cx="174.1" cy="146" r=".7"/>
<circle cx="169" cy="171.4" r=".7"/>
<circle cx="169" cy="204.5" r=".7"/>
<circle cx="260.3" cy="202.9" r="1.01"/>
</g>
<g fill="#004000" stroke="#000" stroke-width=".4">
<path d="M107.6 89.9l.4-.2-.5 .5zM108 89.7l.4 .2 .1 .3zM108 90.7l.5-.5-.1 .3zM107.5 90.2l.5 .5-.3-.1z"/>
<path d="M107.6 74.7l.4-.2-.5 .5zM108 74.5l.3 .1 .2 .4zM108.5 75l-.1 .3-.4 .2zM107.5 75l.5 .5-.3-.1z"/>
</g>
<g fill="#004000">
<path d="M107.5 90.2l.5-.5 .5 .5-.5 .5z"/>
<path d="M107.5 75l.5-.5 .5 .5-.5 .5z"/>
</g>
<g fill="none" stroke="#000" stroke-width=".4">
<path d="M11.5 87.7h5.1v5.1h-5.1zM14.8 90.2h6.9M257.8 108l2.5-1.2v2.5zM257.8 108h5.1M369.6 105.5h5M372.1 104.2l2.5 1.3-2.5 1.3zM342.9 193a3.8 3.8 0 0 1 3.8 3.8 3.8 3.8 0 0 1-3.8 3.8zM345.7 194.3h3.5M345.7 199.4h3.5M354.3 199.4h5.1M356.9 196.8v2.6M355.6 200.6h2.5"/>
<path d="M356.6 201.9h.5M257.8 232.4l2.5-1.3v2.6zM257.8 232.4h5.1M369.6 229.9h5M372.1 228.6l2.5 1.3-2.5 1.2z"/>
<circle cx="14" cy="90.2" r=".7"/>
</g>
<path d="M26.3 125.5l.4-.2-.5 .5zM26.7 125.3l.4 .2 .1 .3zM27.2 125.8l-.1 .3-.4 .2zM26.2 125.8l.5 .5-.4-.2z" fill="#004000" stroke="#000" stroke-width=".4"/>
<path d="M26.2 125.8l.5-.5 .5 .5-.5 .5z" fill="#004000"/>
<g fill="none" stroke="#000" stroke-width=".4">
<path d="M75 75l2.5-1.3v2.6zM75 75h5.1M183.2 76.3h2v7.6h-2zM184.2 72.5v3.8M186.3 79.6l-.8 .5M207 69.9h3M184.2 83.9v3.8M185.5 80.1l.8 .5M185.5 80.1h3.8M21.2 133.3h3"/>
<circle cx="211.1" cy="69.9" r="1.01"/>
<circle cx="20.1" cy="133.3" r="1.01"/>
</g>
<path d="M82.2 74.7l.4-.2-.5 .5zM82.6 74.5l.4 .2 .1 .3zM83.1 75l-.1 .3-.4 .2zM82.1 75l.5 .5-.3-.1z" fill="#004000" stroke="#000" stroke-width=".4"/>
<path d="M82.1 75l.5-.5 .5 .5-.5 .5z" fill="#004000"/>
<g fill="none" stroke="#000" stroke-width=".4">
<path d="M186.8 146h3.8M190.6 145h7.5v2h-7.5zM193.8 144l.5 .8M194.3 141v3.8M194.8 144l-.5 .8M198.1 146h3.8M132.4 168.9h2v7.6h-2zM133.4 166.4v2.5M133.4 176.5v2.6M136 163.8h3M141 177.8h1.3v7.6h-1.3zM146.1 174v2.5l-3.8 3.8"/>
<path d="M133.4 199.4v2.5M136 196.8h3M138.5 181.6h2.5M142.3 182.9l1.8 1.7M143.6 185.4l1.3-1.3 1.2 2.6zM146.1 186.7v2.5M132.4 201.9h2v7.6h-2zM133.4 209.5v2.6M138.5 214.6h2.5M141 210.8h1.3v7.6h-1.3zM142.3 215.9l1.8 1.8M143.6 218.4l1.3-1.2 1.2 2.5z"/>
<path d="M146.1 207v2.5l-3.8 3.8M146.1 219.7v2.5"/>
<circle cx="140" cy="163.8" r="1.01"/>
<circle cx="140" cy="196.8" r="1.01"/>
</g>
<g fill="#004000" stroke="#000" stroke-width=".4">
<path d="M133.1 181.2l.3-.1-.5 .5zM133.4 181.1l.4 .2 .1 .3zM133.9 181.6l-.2 .4-.3 .1zM132.9 181.6l.5 .5-.3-.1z"/>
<path d="M133 214.3l.4-.2-.5 .5zM133.4 214.1l.4 .2 .1 .3zM133.9 214.6l-.2 .4-.3 .1zM132.9 214.6l.5 .5-.3-.1z"/>
<path d="M158.4 224.5l.4-.2-.5 .5zM158.8 224.3l.3 .1 .2 .4zM159.3 224.8l-.1 .3-.4 .2zM158.3 224.8l.5 .5-.3-.1z"/>
</g>
<g fill="#004000">
<path d="M133.4 181.1l.5 .5-.5 .5-.5-.5z"/>
<path d="M132.9 214.6l.5-.5 .5 .5-.5 .5z"/>
<path d="M158.3 224.8l.5-.5 .5 .5-.5 .5z"/>
</g>
<path d="M156.3 179.1h5.1M158.8 176.5v2.6M156.3 181.6l2.5-2.5 2.6 2.5zM158.8 181.6v2.5M143.6 252.7h5.1M144.9 254h2.5M145.9 255.3h.5M146.1 250.2v2.5" fill="none" stroke="#000" stroke-width=".4"/>
<g fill="#004000" stroke="#000" stroke-width=".4">
<path d="M158.4 171.1l.4-.2-.5 .5zM158.8 170.9l.3 .1 .2 .4zM159.3 171.4l-.1 .3-.4 .2zM158.3 171.4l.5 .5-.3-.1z"/>
<path d="M158.4 191.5l.4-.2-.5 .5zM158.8 191.3l.3 .1 .2 .4zM159.3 191.8l-.2 .4-.3 .1zM158.3 191.8l.5 .5-.3-.1z"/>
</g>
<g fill="#004000">
<path d="M158.3 171.4l.5-.5 .5 .5-.5 .5z"/>
<path d="M158.3 191.8l.5-.5 .5 .5-.5 .5z"/>
</g>
<path d="M156.3 214.6l2.5-2.5 2.6 2.5zM156.3 212.1h5.1M158.8 209.5v2.6M158.8 214.6v2.6" fill="none" stroke="#000" stroke-width=".4"/>
<path d="M158.4 204.2l.4-.2-.5 .5zM158.8 204l.3 .1 .2 .4zM159.3 204.5l-.2 .4-.3 .1zM158.3 204.5l.5 .5-.3-.1z" fill="#004000" stroke="#000" stroke-width=".4"/>
<path d="M158.3 204.5l.5-.5 .5 .5-.5 .5z" fill="#004000"/>
<path d="M143.6 234.2h5.1M143.6 235.7h5.1M146.1 229.9v4.3M146.1 235.7v4.3M156.3 229.9h5.1l-2.6 2.5zM156.3 232.4h5.1M158.8 227.3v2.6M158.8 232.4v2.5M158.8 237.5v2.5M156.3 240h5.1l-2.6 2.6zM156.3 242.6h5.1M158.8 242.6v2.5" fill="none" stroke="#000" stroke-width=".4"/>
<g fill="#004000" stroke="#000" stroke-width=".4">
<path d="M145.7 247.3l.4-.2-.5 .5zM146.1 247.1l.3 .1 .2 .4zM146.6 247.6l-.1 .3-.4 .2zM145.6 247.6l.5 .5-.3-.1z"/>
<path d="M145.7 224.5l.4-.2-.5 .5zM146.1 224.3l.3 .1 .2 .4zM146.6 224.8l-.1 .3-.4 .2zM145.6 224.8l.5 .5-.3-.1z"/>
</g>
<g fill="#004000">
<path d="M145.6 247.6l.5-.5 .5 .5-.5 .5z"/>
<path d="M145.6 224.8l.5-.5 .5 .5-.5 .5z"/>
</g>
<g font-size="2.8">
<text x="95.1" y="7.9">J9</text>
<text x="120.5" y="7.9">J1</text>
<text x="145.9" y="7.9">J5</text>
<text x="173.9" y="7.9">J22</text>
<text x="199.2" y="7.9">J12</text>
<text x="224.6" y="7.9">J18</text>
<text x="95.1" y="18">J10</text>
<text x="120.5" y="18">J2</text>
<text x="145.9" y="18">J6</text>
<text x="173.9" y="18">J23</text>
<text x="199.2" y="18">J13</text>
<text x="224.6" y="18">J19</text>
<text x="95.1" y="28.2">J11</text>
<text x="120.5" y="28.2">J3</text>
<text x="145.9" y="28.2">J7</text>
<text x="173.9" y="28.2">J24</text>
<text x="199.2" y="28.2">J14</text>
<text x="224.6" y="28.2">J20</text>
<text x="120.5" y="38.3">J4</text>
<text x="145.9" y="38.3">J8</text>
<text x="199.2" y="38.3">J17</text>
<text x="224.6" y="38.3">J21</text>
<text x="171.3" y="58.7">J15</text>
<text x="187" y="71.4">RV5</text>
<text x="207.2" y="77.7">U4:A</text>
<text x="87.5" y="82.9">RV2</text>
<text x="112" y="82.7">C9</text>
<text x="118" y="82.9">RV1</text>
<text x="270.3" y="81.5">U3</text>
<text x="11.3" y="86.6">J29</text>
<text x="97.7" y="94.2">C6</text>
<text x="112.9" y="94.2">C5</text>
<text x="95.3" y="105.5">R4</text>
<text x="125.8" y="105.5">R5</text>
<text x="356.6" y="103.4">R13</text>
<text x="171.3" y="114.5">J25</text>
<text x="207.2" y="115.8">U4:B</text>
<text x="11.3" y="122.2">J28</text>
<text x="69.7" y="122.2">U1</text>
<text x="114.6" y="123.3">C3</text>
<text x="127.3" y="123.3">C4</text>
<text x="171.3" y="142.4">J16</text>
<text x="26.7" y="146.1">R3</text>
<text x="38.4" y="148.6">C2</text>
<text x="189.1" y="150">RV3</text>
<text x="36.9" y="163.9">R2</text>
<text x="48.5" y="163.9">C1</text>
<text x="57.2" y="163.9">R1</text>
<text x="166.2" y="167.8">J26</text>
<text x="135.9" y="171.5">R6</text>
<text x="147.6" y="179.1">Q1</text>
<text x="162.8" y="181.6">D1</text>
<text x="342.7" y="191.9">BUZ1</text>
<text x="166.2" y="200.8">J27</text>
<text x="135.9" y="204.5">R7</text>
<text x="270.3" y="205.9">U2</text>
<text x="147.6" y="212.1">Q2</text>
<text x="162.8" y="214.7">D2</text>
<text x="356.6" y="227.7">R14</text>
<text x="162.8" y="232.4">D3</text>
<text x="150.1" y="235">C7</text>
<text x="162.8" y="242.6">D4</text>
</g>
<g font-size="1.8">
<text x="91.8" y="10.9">1</text>
<text x="117.2" y="10.9">1</text>
<text x="142.6" y="10.9">1</text>
<text x="170.5" y="10.9">1</text>
<text x="195.8" y="10.9">1</text>
<text x="221.2" y="10.9">1</text>
<text x="79.1" y="12.1">U0</text>
<text x="95.1" y="16.1">CONN-SIL1</text>
<text x="104.5" y="12.1">Ua</text>
<text x="120.5" y="16.1">CONN-SIL1</text>
<text x="129.9" y="12.1">Ue</text>
<text x="145.9" y="16.1">CONN-SIL1</text>
<text x="158.6" y="12.1">I0</text>
<text x="173.9" y="16.1">CONN-SIL1</text>
<text x="184" y="12.1">Ia</text>
<text x="199.2" y="16.1">CONN-SIL1</text>
<text x="209.3" y="12.1">Ie</text>
<text x="224.6" y="16.1">CONN-SIL1</text>
<text x="79.1" y="22.3">U1</text>
<text x="91.8" y="21.1">1</text>
<text x="104.5" y="22.3">Ub</text>
<text x="117.2" y="21.1">1</text>
<text x="130.4" y="22.3">Uf</text>
<text x="142.6" y="21.1">1</text>
<text x="158.6" y="22.3">I1</text>
<text x="170.5" y="21.1">1</text>
<text x="184" y="22.3">Ib</text>
<text x="195.8" y="21.1">1</text>
<text x="209.8" y="22.3">If</text>
<text x="221.2" y="21.1">1</text>
<text x="95.1" y="26.2">CONN-SIL1</text>
<text x="120.5" y="26.2">CONN-SIL1</text>
<text x="145.9" y="26.2">CONN-SIL1</text>
<text x="173.9" y="26.2">CONN-SIL1</text>
<text x="199.2" y="26.2">CONN-SIL1</text>
<text x="224.6" y="26.2">CONN-SIL1</text>
<text x="79.1" y="32.4">U2</text>
<text x="91.8" y="31.2">1</text>
<text x="104.6" y="32.4">Uc</text>
<text x="117.2" y="31.2">1</text>
<text x="129.9" y="32.4">Ug</text>
<text x="142.6" y="31.2">1</text>
<text x="158.6" y="32.4">I2</text>
<text x="170.5" y="31.2">1</text>
<text x="184.1" y="32.4">Ic</text>
<text x="195.8" y="31.2">1</text>
<text x="209.3" y="32.4">Ig</text>
<text x="221.2" y="31.2">1</text>
<text x="95.1" y="36.4">CONN-SIL1</text>
<text x="117.2" y="41.4">1</text>
<text x="120.5" y="36.4">CONN-SIL1</text>
<text x="142.6" y="41.4">1</text>
<text x="145.9" y="36.4">CONN-SIL1</text>
<text x="173.9" y="36.4">CONN-SIL1</text>
<text x="195.8" y="41.4">1</text>
<text x="199.2" y="36.4">CONN-SIL1</text>
<text x="221.2" y="41.4">1</text>
<text x="224.6" y="36.4">CONN-SIL1</text>
<text x="104.5" y="42.6">Ud</text>
<text x="120.5" y="46.5">CONN-SIL1</text>
<text x="129.9" y="42.6">Up</text>
<text x="145.9" y="46.5">CONN-SIL1</text>
<text x="184" y="42.6">Id</text>
<text x="199.2" y="46.5">CONN-SIL1</text>
<text x="209.3" y="42.6">Ip</text>
<text x="224.6" y="46.5">CONN-SIL1</text>
<text x="179.1" y="61.7">1</text>
<text x="171.3" y="66.9">CONN-SIL1</text>
<text x="213.3" y="70.5">+12V</text>
<text x="203.9" y="75" transform="rotate(-90 203.9 75)">8</text>
<text x="224.8" y="76.9">USENSE</text>
<text x="263.5" y="76.3" transform="rotate(-90 263.5 76.3)">USENSE</text>
<text x="271.1" y="73.5" transform="rotate(-90 271.1 73.5)">Ua</text>
<text x="273.6" y="73.5" transform="rotate(-90 273.6 73.5)">Ub</text>
<text x="276.2" y="73.4" transform="rotate(-90 276.2 73.4)">Uc</text>
<text x="278.7" y="73.5" transform="rotate(-90 278.7 73.5)">Ud</text>
<text x="281.3" y="73.5" transform="rotate(-90 281.3 73.5)">Ue</text>
<text x="283.8" y="73" transform="rotate(-90 283.8 73)">Uf</text>
<text x="286.3" y="73.5" transform="rotate(-90 286.3 73.5)">Ug</text>
<text x="288.9" y="73.5" transform="rotate(-90 288.9 73.5)">Up</text>
<text x="329.5" y="73.5" transform="rotate(-90 329.5 73.5)">U0</text>
<text x="332.1" y="73.5" transform="rotate(-90 332.1 73.5)">U1</text>
<text x="334.6" y="73.5" transform="rotate(-90 334.6 73.5)">U2</text>
<text x="198.4" y="79.5">3</text>
<text x="214.6" y="82">1</text>
<text x="228.6" y="83.2">USENSE</text>
<text x="19.1" y="89.6">1</text>
<text x="87.5" y="85.8">10K</text>
<text x="112" y="85.5">50uF</text>
<text x="118" y="85.8">10K</text>
<text x="187" y="89.7">33K</text>
<text x="198.4" y="84.6">2</text>
<text x="209.7" y="88.4">LM358</text>
<text x="266" y="89.6">18</text>
<text x="266" y="87.1">19</text>
<text x="266" y="84.6">20</text>
<text x="271.8" y="88.3">PA1/ADC1/DO/PCINT1</text>
<text x="271.8" y="85.8">PA0/ADC0/DI/SDA/PCINT0</text>
<text x="316.1" y="85.8">PB0/MOSI/DI/SDA/OC1A/PCINT8</text>
<text x="319.4" y="88.3">PB1/MISO/DO/OC1A/PCINT9</text>
<text x="346.7" y="84.6">1</text>
<text x="346.7" y="87.1">2</text>
<text x="346.7" y="89.6">3</text>
<text x="11.3" y="94.8">CONN-SIL1</text>
<text x="203.9" y="91.2" transform="rotate(-90 203.9 91.2)">4</text>
<text x="266" y="94.7">14</text>
<text x="266" y="92.2">17</text>
<text x="271.8" y="95.9">PA4/ADC3/ICP0/PCINT4</text>
<text x="271.8" y="93.4">PA3/AREF/PCINT3</text>
<text x="271.8" y="90.8">PA2/ADC2/INT1/USCK/SCL/PCINT2</text>
<text x="310.9" y="95.9">PB4/ADC7/OC1D/CLKI/XTAL1/PCINT12</text>
<text x="313.1" y="90.8">PB2/SCK/USCK/SCL/OC1B/PCINT10</text>
<text x="326.5" y="93.4">PB3/OC1B/PCINT11</text>
<text x="346.7" y="92.2">4</text>
<text x="346.7" y="94.7">7</text>
<text x="266" y="99.8">12</text>
<text x="266" y="97.3">13</text>
<text x="271.8" y="101">PA6/ADC5/AIN0/PCINT6</text>
<text x="271.8" y="98.5">PA5/ADC4/AIN2/PCINT5</text>
<text x="310.1" y="98.5">PB5/ADC8/OC1D/CLKO/XTAL2/PCINT13</text>
<text x="319.8" y="101">PB6/ADC9/INT0/T0/PCINT14</text>
<text x="346.7" y="97.3">8</text>
<text x="346.7" y="99.8">9</text>
<text x="97.7" y="102.4">10nF</text>
<text x="112.9" y="102.4">10nF</text>
<text x="266" y="102.3">11</text>
<text x="266" y="107.4">15</text>
<text x="271.8" y="103.5">PA7/ADC6/AIN1/PCINT7</text>
<text x="319.3" y="103.5">PB7/ADC10/RESET/PCINT15</text>
<text x="346.7" y="102.3">10</text>
<text x="346.7" y="107.4">16</text>
<text x="95.3" y="108.4">4.7k</text>
<text x="125.8" y="108.4">4.7k</text>
<text x="203.9" y="113.1" transform="rotate(-90 203.9 113.1)">8</text>
<text x="270.3" y="112.6">ATTINY261</text>
<text x="271.8" y="108.6">AVCC</text>
<text x="337.8" y="108.6">AGND</text>
<text x="356.6" y="108.5">5k</text>
<text x="179.1" y="117.6">1</text>
<text x="198.4" y="117.6">5</text>
<text x="224.8" y="115">ISENSE</text>
<text x="19.1" y="125.2">1</text>
<text x="65.4" y="125.2">12</text>
<text x="95.3" y="125.2">14</text>
<text x="171.3" y="122.7">CONN-SIL1</text>
<text x="198.4" y="122.7">6</text>
<text x="214.6" y="120.1">7</text>
<text x="228.6" y="121.3">ISENSE</text>
<text x="11.3" y="130.3">CONN-SIL1</text>
<text x="43.1" y="131.4">Isense</text>
<text x="65.4" y="130.2">16</text>
<text x="71.2" y="131.4">2IN+</text>
<text x="71.2" y="126.4">VCC</text>
<text x="88" y="126.4">REF</text>
<text x="89.2" y="131.4">FB</text>
<text x="95.3" y="130.2">3</text>
<text x="114.6" y="126.1">10nF</text>
<text x="127.3" y="126.1">10nF</text>
<text x="203.9" y="129.3" transform="rotate(-90 203.9 129.3)">4</text>
<text x="209.7" y="126.5">LM358</text>
<text x="13.7" y="133.9">+12V</text>
<text x="65.4" y="135.3">15</text>
<text x="71.2" y="136.5">2IN-</text>
<text x="87.7" y="136.5">1IN+</text>
<text x="95.3" y="135.3">1</text>
<text x="106.8" y="136.5">Usense</text>
<text x="65.4" y="140.4">13</text>
<text x="71.2" y="141.6">CTRL</text>
<text x="88.2" y="141.6">1IN-</text>
<text x="95.3" y="140.4">2</text>
<text x="26.7" y="148.9">47k</text>
<text x="66.4" y="145.4">5</text>
<text x="71.2" y="146.6">CT</text>
<text x="89.2" y="146.6">C2</text>
<text x="95.3" y="145.4">11</text>
<text x="179.1" y="145.4">1</text>
<text x="38.4" y="151.4">20uF</text>
<text x="66.4" y="150.5">6</text>
<text x="66.4" y="155.6">4</text>
<text x="71.2" y="151.7">RT</text>
<text x="89.2" y="151.7">C1</text>
<text x="95.3" y="155.6">10</text>
<text x="95.3" y="150.5">8</text>
<text x="171.3" y="150.6">CONN-SIL1</text>
<text x="189.1" y="152.9">100K</text>
<text x="66.4" y="160.7">7</text>
<text x="71.2" y="161.9">GND</text>
<text x="71.2" y="156.8">DTC</text>
<text x="89.3" y="161.9">E1</text>
<text x="89.3" y="156.8">E2</text>
<text x="95.3" y="160.7">9</text>
<text x="36.9" y="166.7">10k</text>
<text x="48.5" y="166.7">1.5nF</text>
<text x="57.2" y="166.7">12k</text>
<text x="69.7" y="165.8">TL494</text>
<text x="142.3" y="164.4">+12V</text>
<text x="162.9" y="170.8">1</text>
<text x="135.9" y="174.3">3.3k</text>
<text x="166.2" y="176">CONN-SIL1</text>
<text x="147.6" y="181.9">2SC945</text>
<text x="162.8" y="184.5">1N4148</text>
<text x="142.3" y="197.4">+12V</text>
<text x="271.1" y="197.1" transform="rotate(-90 271.1 197.1)">Ia</text>
<text x="273.6" y="197.1" transform="rotate(-90 273.6 197.1)">Ib</text>
<text x="276.2" y="197" transform="rotate(-90 276.2 197)">Ic</text>
<text x="278.7" y="197.1" transform="rotate(-90 278.7 197.1)">Id</text>
<text x="281.3" y="197.1" transform="rotate(-90 281.3 197.1)">Ie</text>
<text x="283.8" y="196.6" transform="rotate(-90 283.8 196.6)">If</text>
<text x="286.3" y="197.1" transform="rotate(-90 286.3 197.1)">Ig</text>
<text x="288.9" y="197.1" transform="rotate(-90 288.9 197.1)">Ip</text>
<text x="329.5" y="197.1" transform="rotate(-90 329.5 197.1)">I0</text>
<text x="332.1" y="197.1" transform="rotate(-90 332.1 197.1)">I1</text>
<text x="334.6" y="197.1" transform="rotate(-90 334.6 197.1)">I2</text>
<text x="162.9" y="203.9">1</text>
<text x="260.9" y="200.6" transform="rotate(-90 260.9 200.6)">ISENSE</text>
<text x="342.7" y="202.6">BUZZER</text>
<text x="135.9" y="207.3">3.3k</text>
<text x="166.2" y="209">CONN-SIL1</text>
<text x="266" y="208.9">20</text>
<text x="346.7" y="208.9">1</text>
<text x="147.6" y="214.9">2SC945</text>
<text x="266" y="214">18</text>
<text x="266" y="211.5">19</text>
<text x="271.8" y="215.2">PA2/ADC2/INT1/USCK/SCL/PCINT2</text>
<text x="271.8" y="212.7">PA1/ADC1/DO/PCINT1</text>
<text x="271.8" y="210.1">PA0/ADC0/DI/SDA/PCINT0</text>
<text x="313.1" y="215.2">PB2/SCK/USCK/SCL/OC1B/PCINT10</text>
<text x="316.1" y="210.1">PB0/MOSI/DI/SDA/OC1A/PCINT8</text>
<text x="319.4" y="212.7">PB1/MISO/DO/OC1A/PCINT9</text>
<text x="346.7" y="211.5">2</text>
<text x="346.7" y="214">3</text>
<text x="162.8" y="217.5">1N4148</text>
<text x="266" y="221.6">13</text>
<text x="266" y="219.1">14</text>
<text x="266" y="216.6">17</text>
<text x="271.8" y="220.3">PA4/ADC3/ICP0/PCINT4</text>
<text x="271.8" y="217.8">PA3/AREF/PCINT3</text>
<text x="310.9" y="220.3">PB4/ADC7/OC1D/CLKI/XTAL1/PCINT12</text>
<text x="326.5" y="217.8">PB3/OC1B/PCINT11</text>
<text x="346.7" y="216.6">4</text>
<text x="346.7" y="219.1">7</text>
<text x="346.7" y="221.6">8</text>
<text x="266" y="226.7">11</text>
<text x="266" y="224.2">12</text>
<text x="271.8" y="227.9">PA7/ADC6/AIN1/PCINT7</text>
<text x="271.8" y="225.4">PA6/ADC5/AIN0/PCINT6</text>
<text x="271.8" y="222.8">PA5/ADC4/AIN2/PCINT5</text>
<text x="310.1" y="222.8">PB5/ADC8/OC1D/CLKO/XTAL2/PCINT13</text>
<text x="319.3" y="227.9">PB7/ADC10/RESET/PCINT15</text>
<text x="319.8" y="225.4">PB6/ADC9/INT0/T0/PCINT14</text>
<text x="346.7" y="226.7">10</text>
<text x="346.7" y="224.2">9</text>
<text x="266" y="231.8">15</text>
<text x="271.8" y="233">AVCC</text>
<text x="337.8" y="233">AGND</text>
<text x="346.7" y="231.8">16</text>
<text x="356.6" y="232.9">5k</text>
<text x="150.1" y="237.8">1nF</text>
<text x="162.8" y="235.3">1N4148</text>
<text x="270.3" y="236.9">ATTINY261</text>
<text x="162.8" y="245.4">1N4148</text>
</g>
</svg>
